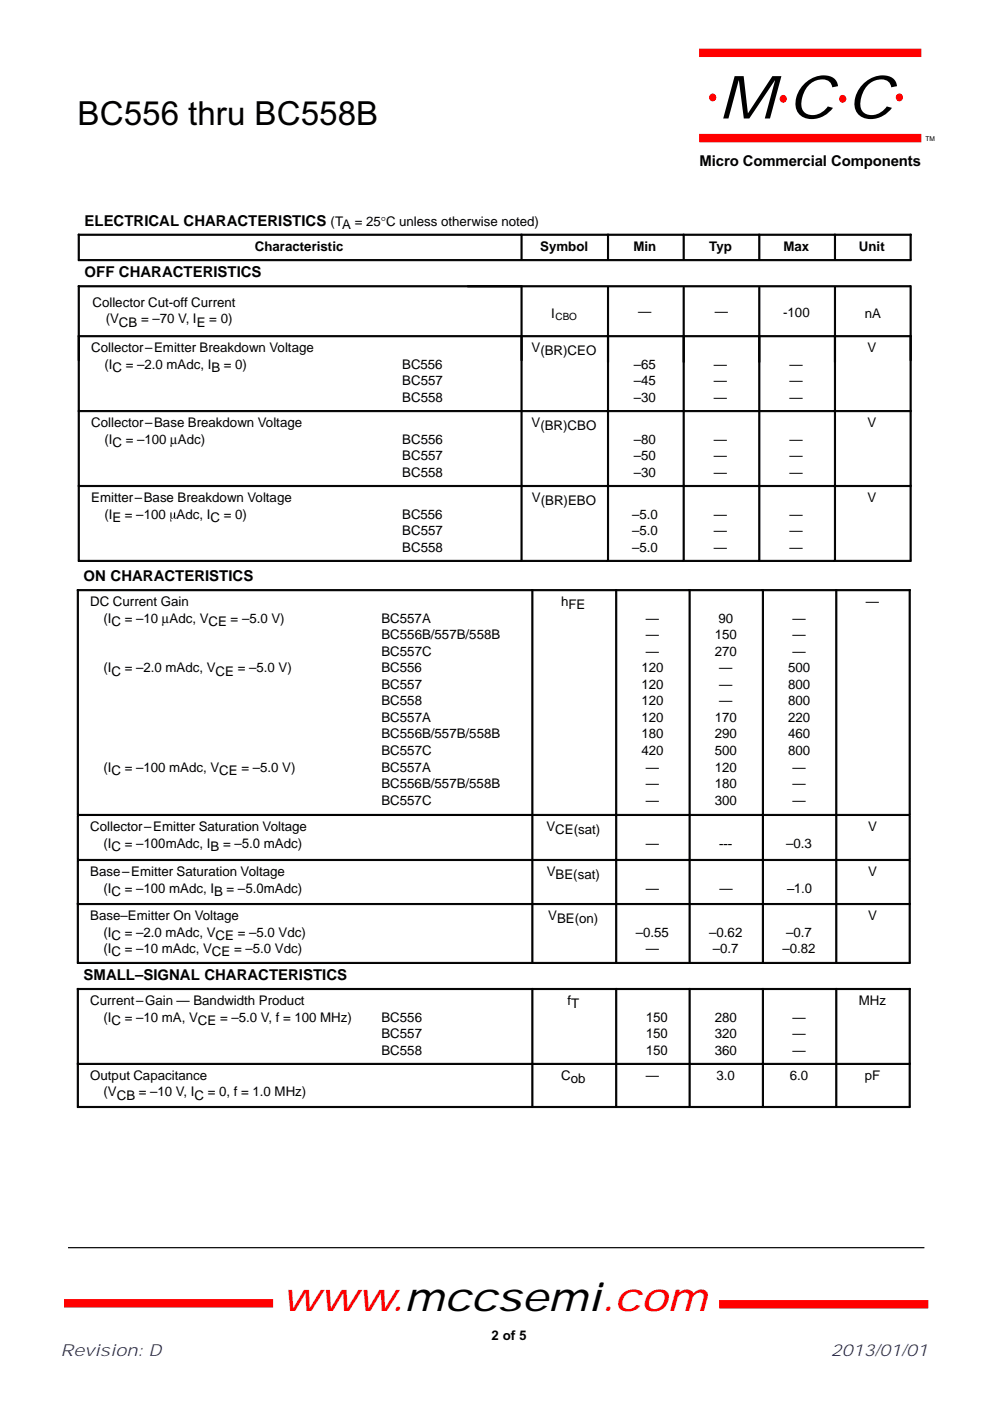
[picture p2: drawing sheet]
<svg xmlns="http://www.w3.org/2000/svg" width="210mm" height="297mm" viewBox="0 0 210 297" stroke-linecap="round" stroke-linejoin="round" font-family="sans-serif">
<g fill="#000" stroke="#000" stroke-width=".21">
<path d="M16.6 49.6h.2v5.4h-.2z" fill-rule="evenodd"/>
<path d="M16.6 49.6h93.8v.3h-93.8z" fill-rule="evenodd"/>
<path d="M16.6 55h176.6v.3h-176.6z" fill-rule="evenodd"/>
<path d="M110.5 49.6h.2v5.4h-.2z" fill-rule="evenodd"/>
<path d="M110.5 49.6h18.3v.3h-18.3z" fill-rule="evenodd"/>
<path d="M128.8 49.6h.2v5.4h-.2z" fill-rule="evenodd"/>
<path d="M128.8 49.6h16v.3h-16z" fill-rule="evenodd"/>
<path d="M144.8 49.6h.3v5.4h-.3z" fill-rule="evenodd"/>
<path d="M144.8 49.6h16.1v.3h-16.1z" fill-rule="evenodd"/>
<path d="M160.9 49.6h.2v5.4h-.2z" fill-rule="evenodd"/>
<path d="M160.9 49.6h16v.3h-16z" fill-rule="evenodd"/>
<path d="M176.9 49.6h.3v5.4h-.3z" fill-rule="evenodd"/>
<path d="M176.9 49.6h16.3v.3h-16.3z" fill-rule="evenodd"/>
<path d="M193 49.6h.2v5.4h-.2z" fill-rule="evenodd"/>
<path d="M16.6 71.2h.2v15.8h-.2z" fill-rule="evenodd"/>
<path d="M16.6 71.2h93.8v.2h-93.8z" fill-rule="evenodd"/>
<path d="M16.6 60.6h.2v15.8h-.2z" fill-rule="evenodd"/>
<path d="M16.6 60.6h93.8v.2h-93.8z" fill-rule="evenodd"/>
<path d="M99.1 60.6h93.9v.2h-93.9z" fill-rule="evenodd"/>
<path d="M110.5 71.2h.2v15.8h-.2z" fill-rule="evenodd"/>
<path d="M110.5 71.2h18.3v.2h-18.3z" fill-rule="evenodd"/>
<path d="M110.5 60.6h.2v15.8h-.2z" fill-rule="evenodd"/>
<path d="M128.8 71.2h.2v15.8h-.2z" fill-rule="evenodd"/>
<path d="M128.8 71.2h16v.2h-16z" fill-rule="evenodd"/>
<path d="M128.8 60.9h.2v15.9h-.2z" fill-rule="evenodd"/>
<path d="M144.8 71.2h.3v15.8h-.3z" fill-rule="evenodd"/>
<path d="M144.8 71.2h16.1v.2h-16.1z" fill-rule="evenodd"/>
<path d="M144.8 60.9h.3v15.9h-.3z" fill-rule="evenodd"/>
<path d="M160.9 71.2h.2v15.8h-.2z" fill-rule="evenodd"/>
<path d="M160.9 71.2h16v.2h-16z" fill-rule="evenodd"/>
<path d="M160.9 60.9h.2v15.9h-.2z" fill-rule="evenodd"/>
<path d="M176.9 71.2h.3v15.8h-.3z" fill-rule="evenodd"/>
<path d="M176.9 71.2h16.3v.2h-16.3z" fill-rule="evenodd"/>
<path d="M176.9 60.9h.3v15.9h-.3z" fill-rule="evenodd"/>
<path d="M193 71.2h.2v15.8h-.2z" fill-rule="evenodd"/>
<path d="M193 60.6h.2v15.8h-.2z" fill-rule="evenodd"/>
<path d="M16.6 87h.2v15.9h-.2z" fill-rule="evenodd"/>
<path d="M16.6 87h93.8v.3h-93.8z" fill-rule="evenodd"/>
<path d="M110.5 87h.2v15.9h-.2z" fill-rule="evenodd"/>
<path d="M110.5 87h18.3v.3h-18.3z" fill-rule="evenodd"/>
<path d="M128.8 87h.2v15.9h-.2z" fill-rule="evenodd"/>
<path d="M128.8 87h16v.3h-16z" fill-rule="evenodd"/>
<path d="M144.8 87h.3v15.9h-.3z" fill-rule="evenodd"/>
<path d="M144.8 87h16.1v.3h-16.1z" fill-rule="evenodd"/>
<path d="M160.9 87h.2v15.9h-.2z" fill-rule="evenodd"/>
<path d="M160.9 87h16v.3h-16z" fill-rule="evenodd"/>
<path d="M176.9 87h.3v15.9h-.3z" fill-rule="evenodd"/>
<path d="M176.9 87h16.3v.3h-16.3z" fill-rule="evenodd"/>
<path d="M193 87h.2v15.9h-.2z" fill-rule="evenodd"/>
<path d="M16.6 102.9h.2v15.9h-.2z" fill-rule="evenodd"/>
<path d="M16.6 102.9h93.8v.3h-93.8z" fill-rule="evenodd"/>
<path d="M16.6 118.8h93.8v.2h-93.8z" fill-rule="evenodd"/>
<path d="M110.5 102.9h.2v15.9h-.2z" fill-rule="evenodd"/>
<path d="M110.5 102.9h18.3v.3h-18.3z" fill-rule="evenodd"/>
<path d="M110.5 118.8h18.3v.2h-18.3z" fill-rule="evenodd"/>
<path d="M128.8 102.9h.2v15.9h-.2z" fill-rule="evenodd"/>
<path d="M128.8 102.9h16v.3h-16z" fill-rule="evenodd"/>
<path d="M128.8 118.8h16v.2h-16z" fill-rule="evenodd"/>
<path d="M144.8 102.9h.3v15.9h-.3z" fill-rule="evenodd"/>
<path d="M144.8 102.9h16.1v.3h-16.1z" fill-rule="evenodd"/>
<path d="M144.8 118.8h16.1v.2h-16.1z" fill-rule="evenodd"/>
<path d="M160.9 102.9h.2v15.9h-.2z" fill-rule="evenodd"/>
<path d="M160.9 102.9h16v.3h-16z" fill-rule="evenodd"/>
<path d="M160.9 118.8h16v.2h-16z" fill-rule="evenodd"/>
<path d="M176.9 102.9h.3v15.9h-.3z" fill-rule="evenodd"/>
<path d="M176.9 102.9h16.3v.3h-16.3z" fill-rule="evenodd"/>
<path d="M176.9 118.8h16.3v.2h-16.3z" fill-rule="evenodd"/>
<path d="M193 102.9h.2v15.9h-.2z" fill-rule="evenodd"/>
<path d="M16.4 125h.2v47.6h-.2z" fill-rule="evenodd"/>
<path d="M16.4 125h96.3v.2h-96.3z" fill-rule="evenodd"/>
<path d="M112.8 125h.2v47.6h-.2z" fill-rule="evenodd"/>
<path d="M112.8 125h17.7v.2h-17.7z" fill-rule="evenodd"/>
<path d="M130.5 125h.3v47.6h-.3z" fill-rule="evenodd"/>
<path d="M130.5 125h15.6v.2h-15.6z" fill-rule="evenodd"/>
<path d="M146.1 125h.2v47.6h-.2z" fill-rule="evenodd"/>
<path d="M146.1 125h15.5v.2h-15.5z" fill-rule="evenodd"/>
<path d="M161.6 125h.3v47.6h-.3z" fill-rule="evenodd"/>
<path d="M161.6 125h15.6v.2h-15.6z" fill-rule="evenodd"/>
<path d="M177.2 125h.2v47.6h-.2z" fill-rule="evenodd"/>
<path d="M177.2 125h15.8v.2h-15.8z" fill-rule="evenodd"/>
<path d="M192.8 125h.2v47.6h-.2z" fill-rule="evenodd"/>
<path d="M16.4 173h.2v9.1h-.2z" fill-rule="evenodd"/>
<path d="M112.8 173h.2v9.1h-.2z" fill-rule="evenodd"/>
<path d="M112.8 172.7h17.7v.2h-17.7z" fill-rule="evenodd"/>
<path d="M130.5 173h.3v9.1h-.3z" fill-rule="evenodd"/>
<path d="M130.5 172.7h15.6v.2h-15.6z" fill-rule="evenodd"/>
<path d="M146.1 172.7h15.5v.2h-15.5z" fill-rule="evenodd"/>
<path d="M146.1 173h.2v9.1h-.2z" fill-rule="evenodd"/>
<path d="M161.6 172.7h15.6v.2h-15.6z" fill-rule="evenodd"/>
<path d="M177.2 172.7h15.8v.2h-15.8z" fill-rule="evenodd"/>
<path d="M177.2 173h.2v9.1h-.2z" fill-rule="evenodd"/>
<path d="M192.8 173h.2v9.1h-.2z" fill-rule="evenodd"/>
<path d="M16.4 182.2h96.3v.3h-96.3z" fill-rule="evenodd"/>
<path d="M16.4 191.6h.2v12.4h-.2z" fill-rule="evenodd"/>
<path d="M16.4 191.6h96.3v.2h-96.3z" fill-rule="evenodd"/>
<path d="M16.4 182.5h.2v9.1h-.2z" fill-rule="evenodd"/>
<path d="M112.8 182.5h.2v9.1h-.2z" fill-rule="evenodd"/>
<path d="M112.8 182.2h17.7v.3h-17.7z" fill-rule="evenodd"/>
<path d="M112.8 191.6h.2v12.4h-.2z" fill-rule="evenodd"/>
<path d="M112.8 191.6h17.7v.2h-17.7z" fill-rule="evenodd"/>
<path d="M130.5 182.5h.3v9.1h-.3z" fill-rule="evenodd"/>
<path d="M130.5 182.2h15.6v.3h-15.6z" fill-rule="evenodd"/>
<path d="M130.5 191.6h.3v12.4h-.3z" fill-rule="evenodd"/>
<path d="M130.5 191.6h15.6v.2h-15.6z" fill-rule="evenodd"/>
<path d="M146.1 182.2h15.5v.3h-15.5z" fill-rule="evenodd"/>
<path d="M146.1 191.6h.2v12.4h-.2z" fill-rule="evenodd"/>
<path d="M146.1 191.6h15.5v.2h-15.5z" fill-rule="evenodd"/>
<path d="M146.1 182.5h.2v9.1h-.2z" fill-rule="evenodd"/>
<path d="M161.6 182.2h15.6v.3h-15.6z" fill-rule="evenodd"/>
<path d="M161.6 191.6h.3v12.4h-.3z" fill-rule="evenodd"/>
<path d="M161.6 191.6h15.6v.2h-15.6z" fill-rule="evenodd"/>
<path d="M161.6 182.5h.3v9.1h-.3z" fill-rule="evenodd"/>
<path d="M177.2 182.2h15.8v.3h-15.8z" fill-rule="evenodd"/>
<path d="M177.2 191.6h.2v12.4h-.2z" fill-rule="evenodd"/>
<path d="M177.2 191.6h15.8v.2h-15.8z" fill-rule="evenodd"/>
<path d="M177.2 182.5h.2v9.1h-.2z" fill-rule="evenodd"/>
<path d="M192.8 182.5h.2v9.1h-.2z" fill-rule="evenodd"/>
<path d="M192.8 191.6h.2v12.4h-.2z" fill-rule="evenodd"/>
<path d="M16.4 204h176.6v.3h-176.6z" fill-rule="evenodd"/>
<path d="M16.4 209.6h.2v15.8h-.2z" fill-rule="evenodd"/>
<path d="M16.4 209.6h96.3v.2h-96.3z" fill-rule="evenodd"/>
<path d="M112.8 209.6h.2v15.8h-.2z" fill-rule="evenodd"/>
<path d="M112.8 209.6h17.7v.2h-17.7z" fill-rule="evenodd"/>
<path d="M130.5 209.6h.3v15.8h-.3z" fill-rule="evenodd"/>
<path d="M130.5 209.6h15.6v.2h-15.6z" fill-rule="evenodd"/>
<path d="M146.1 209.6h.2v15.8h-.2z" fill-rule="evenodd"/>
<path d="M146.1 209.6h15.5v.2h-15.5z" fill-rule="evenodd"/>
<path d="M161.6 209.6h.3v15.8h-.3z" fill-rule="evenodd"/>
<path d="M161.6 209.6h15.6v.2h-15.6z" fill-rule="evenodd"/>
<path d="M177.2 209.6h.2v15.8h-.2z" fill-rule="evenodd"/>
<path d="M177.2 209.6h15.8v.2h-15.8z" fill-rule="evenodd"/>
<path d="M192.8 209.6h.2v15.8h-.2z" fill-rule="evenodd"/>
<path d="M16.4 225.4h.2v9.2h-.2z" fill-rule="evenodd"/>
<path d="M16.4 225.4h96.3v.3h-96.3z" fill-rule="evenodd"/>
<path d="M16.4 234.6h96.3v.2h-96.3z" fill-rule="evenodd"/>
<path d="M112.8 225.4h.2v9.2h-.2z" fill-rule="evenodd"/>
<path d="M112.8 225.4h17.7v.3h-17.7z" fill-rule="evenodd"/>
<path d="M112.8 234.6h17.7v.2h-17.7z" fill-rule="evenodd"/>
<path d="M130.5 225.4h.3v9.2h-.3z" fill-rule="evenodd"/>
<path d="M130.5 225.4h15.6v.3h-15.6z" fill-rule="evenodd"/>
<path d="M130.5 234.6h15.6v.2h-15.6z" fill-rule="evenodd"/>
<path d="M146.1 225.4h.2v9.2h-.2z" fill-rule="evenodd"/>
<path d="M146.1 225.4h15.5v.3h-15.5z" fill-rule="evenodd"/>
<path d="M146.1 234.6h15.5v.2h-15.5z" fill-rule="evenodd"/>
<path d="M161.6 225.4h.3v9.2h-.3z" fill-rule="evenodd"/>
<path d="M161.6 225.4h15.6v.3h-15.6z" fill-rule="evenodd"/>
<path d="M161.6 234.6h15.6v.2h-15.6z" fill-rule="evenodd"/>
<path d="M177.2 225.4h.2v9.2h-.2z" fill-rule="evenodd"/>
<path d="M177.2 225.4h15.8v.3h-15.8z" fill-rule="evenodd"/>
<path d="M177.2 234.6h15.8v.2h-15.8z" fill-rule="evenodd"/>
<path d="M192.8 225.4h.2v9.2h-.2z" fill-rule="evenodd"/>
</g>
<path d="M36.1 108.6h.3v1.2l.4-.1 .1-1.1h.2l.1 1.3 .2-.3-.2 .4-.3-.5-.4 .5-.3-.3 .2 .8-.2 .1z" fill="#000"/>
<path d="M16.4 172.8h96.3M161.8 173v9.1" fill="none" stroke="#000" stroke-width=".24"/>
<path d="M16.4 172.7h96.3v.2h-96.3zM161.6 173h.3v9.1h-.3z" fill="none" stroke="#000" stroke-width=".21"/>
<path d="M148.3 11.2h47M148.3 29.3h47M13.6 276.3h44.3M152.5 276.5h44.3" fill="none" stroke="#f00" stroke-width="1.8" stroke-linecap="butt"/>
<g fill="#f00" stroke="#f00" stroke-width=".25">
<circle cx="166" cy="20.9" r=".66"/>
<circle cx="151.1" cy="20.6" r=".66"/>
<circle cx="178.6" cy="20.9" r=".66"/>
<circle cx="190.7" cy="20.6" r=".66"/>
</g>
<path d="M14.4 264.5h181.6" fill="none" stroke="#000" stroke-width=".25"/>
<text font-size="12.7" x="152.3" y="25.1">M C C</text>
<text font-size="8.4" fill="#f00" x="59.8" y="278">www.mccsemi.com</text>
<text font-size="7" x="16.4" y="26.5">BC556 thru BC558B</text>
<g font-size="3.6" fill="#00f">
<text x="12.8" y="287.5">Revision: D</text>
<text x="176.2" y="287.5">2013/01/01</text>
</g>
<g font-size="3.2">
<text x="148.3" y="35.2">Micro Commercial Components</text>
<text x="17.9" y="47.9">ELECTRICAL CHARACTERISTICS</text>
<text x="17.9" y="58.8">OFF CHARACTERISTICS</text>
<text x="17.7" y="123.2">ON CHARACTERISTICS</text>
<text x="17.7" y="207.8">SMALL–SIGNAL CHARACTERISTICS</text>
</g>
<g font-size="2.8">
<text x="70.1" y="47.9">(TA = 25°C unless otherwise noted)</text>
<text x="54" y="53.2">Characteristic</text>
<text x="114.5" y="53.2">Symbol</text>
<text x="134.3" y="53.2">Min</text>
<text x="150.4" y="53.2">Typ</text>
<text x="166.1" y="53.2">Max</text>
<text x="182.1" y="53.2">Unit</text>
<text x="19.6" y="65">Collector Cut-off Current</text>
<text x="22.4" y="68.5">(VCB = –70 V, IE = 0)</text>
<text x="116.9" y="67.4">I</text>
<text x="135.3" y="67">—</text>
<text x="151.5" y="67">—</text>
<text x="166" y="67.2">-100</text>
<text x="183.3" y="67.4">nA</text>
<text x="19.3" y="74.7">Collector–Emitter Breakdown Voltage</text>
<text x="112.7" y="74.7">V(BR)CEO</text>
<text x="183.9" y="74.7">V</text>
<text x="22.1" y="78.2">(IC = –2.0 mAdc, IB = 0)</text>
<text x="85.3" y="78.2">BC556</text>
<text x="85.3" y="81.7">BC557</text>
<text x="134.4" y="78.2">–65</text>
<text x="134.4" y="81.7">–45</text>
<text x="151.4" y="78.2">—</text>
<text x="151.4" y="81.7">—</text>
<text x="167.4" y="78.2">—</text>
<text x="167.4" y="81.7">—</text>
<text x="85.3" y="85.2">BC558</text>
<text x="134.4" y="85.2">–30</text>
<text x="151.4" y="85.2">—</text>
<text x="167.4" y="85.2">—</text>
<text x="19.3" y="90.6">Collector–Base Breakdown Voltage</text>
<text x="22.1" y="94.1">(IC = –100 µAdc)</text>
<text x="85.3" y="94.1">BC556</text>
<text x="112.7" y="90.6">V(BR)CBO</text>
<text x="134.4" y="94.1">–80</text>
<text x="151.4" y="94.1">—</text>
<text x="167.4" y="94.1">—</text>
<text x="183.9" y="90.6">V</text>
<text x="85.3" y="97.6">BC557</text>
<text x="85.3" y="101.1">BC558</text>
<text x="134.4" y="97.6">–50</text>
<text x="134.4" y="101.1">–30</text>
<text x="151.4" y="97.6">—</text>
<text x="151.4" y="101.1">—</text>
<text x="167.4" y="97.6">—</text>
<text x="167.4" y="101.1">—</text>
<text x="19.3" y="106.4">Emitter–Base Breakdown Voltage</text>
<text x="112.8" y="106.4">V(BR)EBO</text>
<text x="183.9" y="106.4">V</text>
<text x="22.1" y="110">(IE = –100</text>
<text x="37.4" y="110">Adc, IC = 0)</text>
<text x="85.3" y="110">BC556</text>
<text x="85.3" y="113.5">BC557</text>
<text x="134" y="109.9">–5.0</text>
<text x="134" y="113.4">–5.0</text>
<text x="151.4" y="109.9">—</text>
<text x="151.4" y="113.4">—</text>
<text x="167.4" y="109.9">—</text>
<text x="167.4" y="113.4">—</text>
<text x="85.3" y="117">BC558</text>
<text x="134" y="116.9">–5.0</text>
<text x="151.4" y="116.9">—</text>
<text x="167.4" y="116.9">—</text>
<text x="19.1" y="128.5">DC Current Gain</text>
<text x="119" y="128.5">hFE</text>
<text x="183.6" y="128.5">—</text>
<text x="21.9" y="132">(IC = –10 µAdc, VCE = –5.0 V)</text>
<text x="80.9" y="132">BC557A</text>
<text x="80.9" y="135.5">BC556B/557B/558B</text>
<text x="136.9" y="132">—</text>
<text x="136.9" y="135.5">—</text>
<text x="151.5" y="135.5">150</text>
<text x="152.3" y="132">90</text>
<text x="168" y="132">—</text>
<text x="168" y="135.5">—</text>
<text x="21.9" y="142.5">(IC = –2.0 mAdc, VCE = –5.0 V)</text>
<text x="80.9" y="142.5">BC556</text>
<text x="80.9" y="139">BC557C</text>
<text x="136" y="142.5">120</text>
<text x="136.9" y="139">—</text>
<text x="151.5" y="139">270</text>
<text x="152.5" y="142.5">—</text>
<text x="167.1" y="142.5">500</text>
<text x="168" y="139">—</text>
<text x="80.9" y="146.1">BC557</text>
<text x="80.9" y="149.6">BC558</text>
<text x="136" y="146.1">120</text>
<text x="136" y="149.6">120</text>
<text x="152.5" y="146.1">—</text>
<text x="152.5" y="149.6">—</text>
<text x="167.1" y="146.1">800</text>
<text x="167.1" y="149.6">800</text>
<text x="80.9" y="153.1">BC557A</text>
<text x="136" y="153.1">120</text>
<text x="151.5" y="153.1">170</text>
<text x="167.1" y="153.1">220</text>
<text x="80.9" y="156.6">BC556B/557B/558B</text>
<text x="80.9" y="160.1">BC557C</text>
<text x="136" y="156.6">180</text>
<text x="136" y="160.1">420</text>
<text x="151.5" y="156.6">290</text>
<text x="151.5" y="160.1">500</text>
<text x="167.1" y="156.6">460</text>
<text x="167.1" y="160.1">800</text>
<text x="21.9" y="163.6">(IC = –100 mAdc, VCE = –5.0 V)</text>
<text x="80.9" y="163.6">BC557A</text>
<text x="80.9" y="167.1">BC556B/557B/558B</text>
<text x="136.9" y="163.6">—</text>
<text x="136.9" y="167.1">—</text>
<text x="151.5" y="163.6">120</text>
<text x="151.5" y="167.1">180</text>
<text x="168" y="163.6">—</text>
<text x="168" y="167.1">—</text>
<text x="80.9" y="170.6">BC557C</text>
<text x="136.9" y="170.6">—</text>
<text x="151.5" y="170.6">300</text>
<text x="168" y="170.6">—</text>
<text x="19.1" y="176.2">Collector–Emitter Saturation Voltage</text>
<text x="21.9" y="179.7">(IC = –100mAdc, IB = –5.0 mAdc)</text>
<text x="115.9" y="176.2">VCE(sat)</text>
<text x="136.9" y="179.7">—</text>
<text x="152.4" y="179.7">---</text>
<text x="166.7" y="179.7">–0.3</text>
<text x="184" y="176.2">V</text>
<text x="19.1" y="185.7">Base–Emitter Saturation Voltage</text>
<text x="115.9" y="185.7">VBE(sat)</text>
<text x="184" y="185.7">V</text>
<text x="21.9" y="189.2">(IC = –100 mAdc, IB = –5.0mAdc)</text>
<text x="136.9" y="189.2">—</text>
<text x="152.5" y="189.2">—</text>
<text x="166.9" y="189.2">–1.0</text>
<text x="19.1" y="195.1">Base–Emitter On Voltage</text>
<text x="116.2" y="195.1">VBE(on)</text>
<text x="184" y="195.1">V</text>
<text x="21.9" y="202.1">(IC = –10 mAdc, VCE = –5.0 Vdc)</text>
<text x="21.9" y="198.6">(IC = –2.0 mAdc, VCE = –5.0 Vdc)</text>
<text x="134.8" y="198.6">–0.55</text>
<text x="136.9" y="202.1">—</text>
<text x="150.4" y="198.6">–0.62</text>
<text x="151.1" y="202.1">–0.7</text>
<text x="165.9" y="202.1">–0.82</text>
<text x="166.7" y="198.6">–0.7</text>
<text x="19.1" y="213.1">Current–Gain — Bandwidth Product</text>
<text x="120.3" y="213.1">fT</text>
<text x="182.1" y="213.1">MHz</text>
<text x="21.9" y="216.6">(IC = –10 mA, VCE = –5.0 V, f = 100 MHz)</text>
<text x="80.9" y="216.6">BC556</text>
<text x="80.9" y="220.1">BC557</text>
<text x="136.9" y="216.6">150</text>
<text x="136.9" y="220.1">150</text>
<text x="151.5" y="216.6">280</text>
<text x="151.5" y="220.1">320</text>
<text x="168" y="216.6">—</text>
<text x="168" y="220.1">—</text>
<text x="80.9" y="223.6">BC558</text>
<text x="136.9" y="223.6">150</text>
<text x="151.5" y="223.6">360</text>
<text x="168" y="223.6">—</text>
<text x="19.1" y="229">Output Capacitance</text>
<text x="21.9" y="232.5">(VCB = –10 V, IC = 0, f = 1.0 MHz)</text>
<text x="119" y="229">Cob</text>
<text x="136.9" y="229">—</text>
<text x="151.9" y="229">3.0</text>
<text x="167.5" y="229">6.0</text>
<text x="183.3" y="229">pF</text>
<text x="104.2" y="284.2">2 of 5</text>
</g>
<text font-size="2.1" x="117.8" y="67.9">CBO</text>
<text font-size="1.4" x="196.2" y="29.9">TM</text>
</svg>
